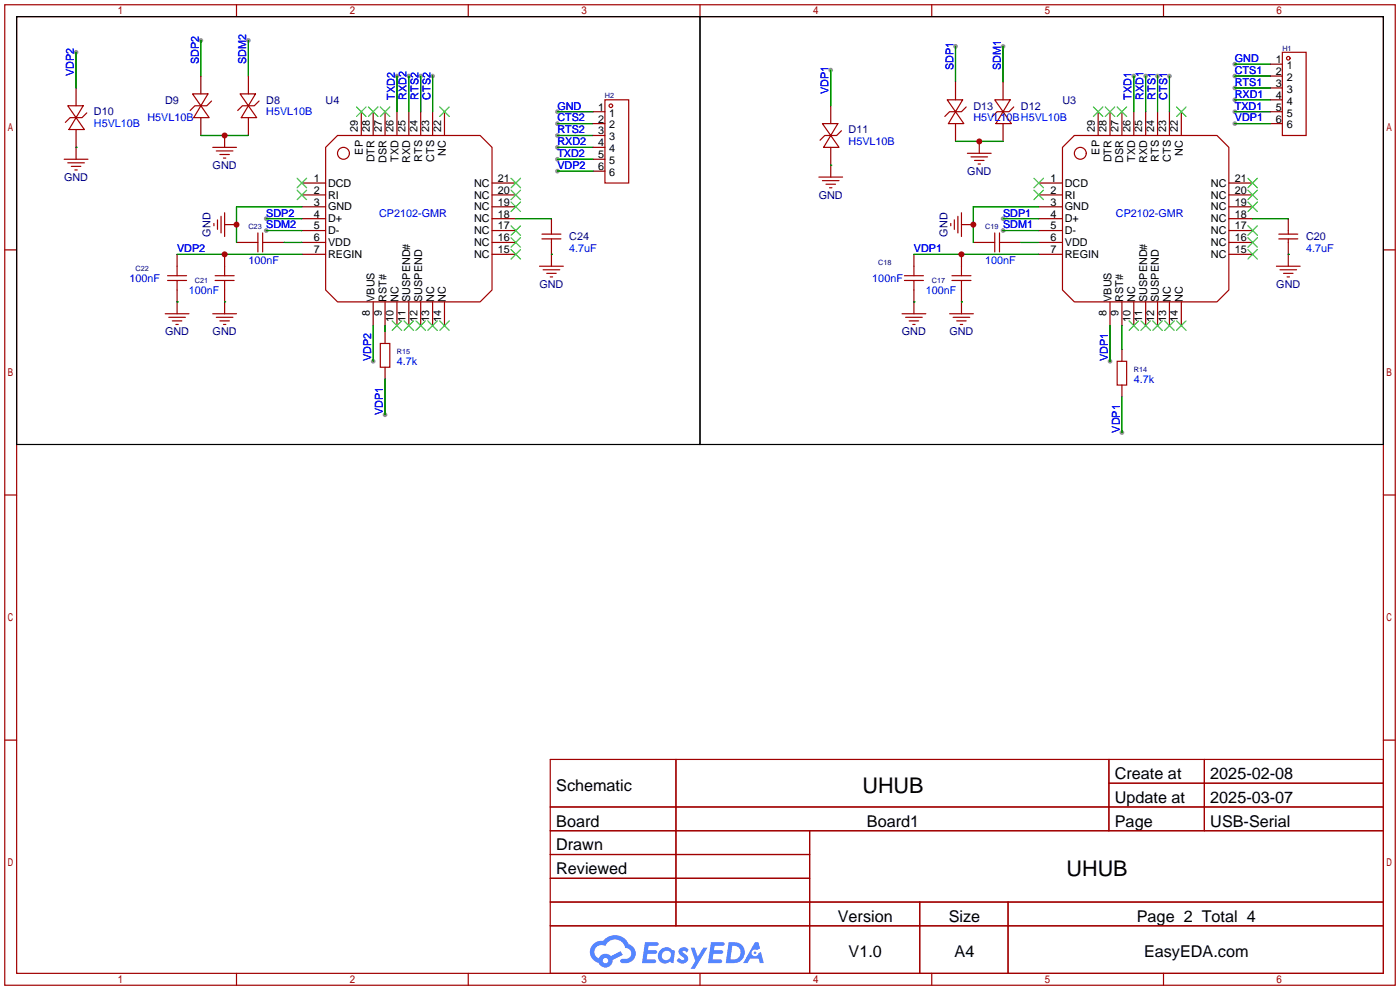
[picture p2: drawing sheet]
<svg xmlns="http://www.w3.org/2000/svg" width="299mm" height="212mm" viewBox="0 0 299 212" stroke-linecap="round" stroke-linejoin="round" font-family="sans-serif">
<g fill="#999">
<circle cx="214.4" cy="46.7" r=".51"/>
<circle cx="214.4" cy="49.3" r=".51"/>
<circle cx="237.2" cy="77.2" r=".51"/>
<circle cx="239.8" cy="92.5" r=".51"/>
<circle cx="204.2" cy="9.9" r=".51"/>
<circle cx="214.4" cy="9.9" r=".51"/>
<circle cx="263.9" cy="13.7" r=".51"/>
<circle cx="263.9" cy="16.3" r=".51"/>
<circle cx="244.9" cy="16.3" r=".51"/>
<circle cx="263.9" cy="18.8" r=".51"/>
<circle cx="242.3" cy="16.3" r=".51"/>
<circle cx="263.9" cy="21.3" r=".51"/>
<circle cx="247.4" cy="16.3" r=".51"/>
<circle cx="263.9" cy="23.9" r=".51"/>
<circle cx="249.9" cy="16.3" r=".51"/>
<circle cx="56.9" cy="46.7" r=".51"/>
<circle cx="56.9" cy="49.3" r=".51"/>
<circle cx="79.8" cy="77.2" r=".51"/>
<circle cx="82.3" cy="88.6" r=".51"/>
<circle cx="42.9" cy="8.6" r=".51"/>
<circle cx="53.1" cy="8.6" r=".51"/>
<circle cx="119.1" cy="23.9" r=".51"/>
<circle cx="119.1" cy="26.4" r=".51"/>
<circle cx="87.4" cy="16.3" r=".51"/>
<circle cx="119.1" cy="29" r=".51"/>
<circle cx="84.8" cy="16.3" r=".51"/>
<circle cx="119.1" cy="31.5" r=".51"/>
<circle cx="89.9" cy="16.3" r=".51"/>
<circle cx="119.1" cy="34" r=".51"/>
<circle cx="92.5" cy="16.3" r=".51"/>
<circle cx="119.1" cy="36.6" r=".51"/>
<circle cx="263.9" cy="26.4" r=".51"/>
<circle cx="16.3" cy="11.2" r=".51"/>
<circle cx="177.5" cy="15" r=".51"/>
</g>
<g fill="none" stroke="#a10000" stroke-width=".25">
<path d="M1 1h297.2v209.6h-297.2zM3.6 3.6h292.1v204.4h-292.1zM50.5 1v2.6M100.1 1v2.6M149.6 1v2.6M199.1 1v2.6M248.7 1v2.6M1 53.4h2.6M295.7 53.4h2.5M1 105.8h2.6M295.7 105.8h2.5M1 158.2h2.6"/>
<path d="M295.7 158.2h2.5M117.6 162.3h178.1v45.7h-178.1zM117.6 172.5h178.1M117.6 177.5h178.1M144.5 162.3v35.6M173 177.5v30.5M237 162.3v15.2M237 167.4h58.7M257.4 162.3v15.2M117.6 182.6h55.4M117.6 192.8h178.1M117.6 187.7h55.4"/>
<path d="M117.6 197.9h178.1M196.6 192.8v15.2M215.4 192.8v15.2M50.5 208v2.6M100.1 208v2.6M149.6 208v2.6M199.1 208v2.6M248.7 208v2.6"/>
</g>
<g fill="#5487ff">
<path d="M145.3 202.7a1.3 1.3 0 0 1 1.9 .3l-.4 .6a.54 .54 0 0 0-.9-.2l.1 .2a1.34 1.34 0 0 1 .9 1.8 1.47 1.47 0 0 1-2.3-.1l.5-.6 .8 .5a.31 .31 0 0 0 .4-.3 .31 .31 0 0 0-.3-.4 1.12 1.12 0 0 1-.7-1.8z"/>
<path d="M147.6 202.5h.9l.6 2 1.2-2h.9l-2.7 4.6h-.9l1-1.7z"/>
<path d="M137.8 201.4h1.7a1.31 1.31 0 0 1 1.2 .2 .4 .4 0 0 1-.3 .5l-1.8 .1-.1 .9h1.6a.4 .4 0 0 1 .4 .4 .4 .4 0 0 1-.5 .4h-1.6l-.2 1.2h1.4a.46 .46 0 0 1 .5 0 .46 .46 0 0 1 .1 .5l-.4 .2h-2.6z"/>
<path d="M151.9 201.4h1.7a1.32 1.32 0 0 1 1.2 .2 .39 .39 0 0 1-.3 .5l-1.8 .1-.1 .9h1.6a.4 .4 0 0 1 .4 .4 .4 .4 0 0 1-.4 .4h-1.7l-.2 1.2h1.4a.46 .46 0 0 1 .5 0 .46 .46 0 0 1 .1 .5l-.4 .2h-2.6z"/>
<path d="M161.3 201.4h.8l.3 1.3-.6 .4a.75 .75 0 0 0-1.1 .3 .75 .75 0 0 0 .5 1 .75 .75 0 0 0 .9-.7l.5-.2 .6 2.3h-.8l-.3-.9h-1.8l-.5 .9h-1z"/>
<path d="M155.7 201.4l-.6 4.4h1.5a2.27 2.27 0 0 0 2.6-2.2 2.27 2.27 0 0 0-2.7-2.2zM156.5 202.1a1.5 1.5 0 0 1 1.8 1.6 1.5 1.5 0 0 1-1.9 1.4h-.3z"/>
<path d="M141.2 203a1.6 1.6 0 0 0-.3 2.3 1.6 1.6 0 0 0 2.3 .2l.7 .3 .3-2.4-.1-.3-.5-.1a1.58 1.58 0 0 0-2.4 0zM141.8 203.5a.98 .98 0 0 1 1.6 .4 .98 .98 0 0 1-1.1 1.3 .94 .94 0 0 1-.9-.7 .94 .94 0 0 1 .4-1z"/>
<path d="M126.8 201.8a2.37 2.37 0 0 0 1.1 4 1.54 1.54 0 0 0 1.8 1 1.54 1.54 0 0 0 1.2-1.6l2.2-1.1-.5-.8-2 1a1.57 1.57 0 0 0-2.7 .5 1.5 1.5 0 0 1-.7-2.1 1.5 1.5 0 0 1 2.2-.5 2.23 2.23 0 0 1 2.3-1.4 2.23 2.23 0 0 1 2 1.8 1.16 1.16 0 0 1 1.2 1.1 1.16 1.16 0 0 1-1.1 1.2h-.7a.47 .47 0 0 0-.5 .4 .47 .47 0 0 0 .4 .5 2.17 2.17 0 0 0 2.5-.9 2.17 2.17 0 0 0-.3-2.7l-.8-.4a3.2 3.2 0 0 0-5.5-.7l-1.1 .1zM128.8 205.3a.6 .6 0 0 1 1.2 0 .6 .6 0 0 1-1.2 0z"/>
<circle cx="161.4" cy="203.6" r=".28"/>
</g>
<g fill="none" stroke="#870000" stroke-width=".25">
<path d="M16.3 18.8v3.8M42.9 16.3v3.8M53.1 16.3v3.8M204.2 17.5v3.8M214.4 17.5v3.8M271.5 13.7h2.6M271.5 16.3h2.6M271.5 18.8h2.6M16.3 27.7v6.3M42.9 25.1v3.9M48 29v2.5M53.1 25.1v3.9"/>
<path d="M64.5 39.1h5.1M77.2 23.9v5.1M79.8 23.9v5.1M82.3 23.9v5.1M84.8 23.9v5.1M87.4 23.9v5.1M89.9 23.9v5.1M92.5 23.9v5.1M95 23.9v5.1M105.2 39.1h5M126.7 23.9h2.6M126.7 26.4h2.6"/>
<path d="M126.7 29h2.6M126.7 31.5h2.6M126.7 34h2.6M126.7 36.6h2.6M177.5 22.6v3.8M177.5 31.5v6.3M204.2 26.4v3.8M209.3 30.2v2.6M214.4 26.4v3.8M222 39.1h5.1M234.7 23.9v5.1M237.2 23.9v5.1"/>
<path d="M239.8 23.9v5.1M242.3 23.9v5.1M244.9 23.9v5.1M247.4 23.9v5.1M249.9 23.9v5.1M252.5 23.9v5.1M262.6 39.1h5.1M271.5 23.9h2.6M271.5 26.4h2.6M271.5 21.3h2.6M37.8 54.4v2.5M48 48h2.5"/>
<path d="M48 54.4v2.5M50.5 51.8h2.6M58.2 51.8h2.5M64.5 41.7h5.1M64.5 44.2h5.1M64.5 46.7h5.1M64.5 49.3h5.1M64.5 51.8h5.1M64.5 54.4h5.1M105.2 41.7h5M105.2 44.2h5M105.2 46.7h5"/>
<path d="M105.2 49.3h5M105.2 51.8h5M105.2 54.4h5M117.9 46.7v2.6M117.9 51.8v5.1M195.3 54.4v2.5M205.5 54.4v2.5M205.5 48h2.5M208 51.8h2.6M215.6 51.8h2.6M222 41.7h5.1M222 44.2h5.1"/>
<path d="M222 46.7h5.1M222 49.3h5.1M222 51.8h5.1M222 54.4h5.1M262.6 41.7h5.1M262.6 44.2h5.1M262.6 46.7h5.1M262.6 49.3h5.1M262.6 51.8h5.1M262.6 54.4h5.1M275.3 46.7v2.6M275.3 51.8v5.1"/>
<path d="M37.8 62v5.1M48 62v5.1M79.8 64.5v5.1M82.3 64.5v5.1M82.3 70.9v2.5M82.3 78.5v2.5M84.8 64.5v5.1M87.4 64.5v5.1M89.9 64.5v5.1M92.5 64.5v5.1M95 64.5v5.1M195.3 62v5.1"/>
<path d="M205.5 62v5.1M237.2 64.5v5.1M239.8 64.5v5.1M239.8 74.7v2.5M242.3 64.5v5.1M244.9 64.5v5.1M247.4 64.5v5.1M249.9 64.5v5.1M252.5 64.5v5.1M239.8 82.3v2.5"/>
</g>
<g fill="none" stroke="#3c3" stroke-width=".25">
<path d="M63.5 38.1l2 2M65.5 38.1l-2 2M76.2 22.9l2 2M78.2 22.9l-2 2M78.7 22.9l2.1 2M80.8 22.9l-2.1 2M81.3 22.9l2 2M83.3 22.9l-2 2M94 22.9l2 2M96 22.9l-2 2M109.2 38.1l2.1 2M111.3 38.1l-2.1 2"/>
<path d="M221 38.1l2 2M223 38.1l-2 2M233.7 22.9l2 2M235.7 22.9l-2 2M236.2 22.9l2.1 2M238.3 22.9l-2.1 2M238.8 22.9l2 2M240.8 22.9l-2 2M251.5 22.9l2 2M253.5 22.9l-2 2M266.7 38.1l2 2M268.7 38.1l-2 2"/>
<path d="M63.5 40.6l2 2.1M65.5 40.6l-2 2.1M109.2 53.3l2.1 2.1M109.2 50.8l2.1 2M109.2 48.3l2.1 2M109.2 43.2l2.1 2M109.2 40.6l2.1 2.1M111.3 43.2l-2.1 2M111.3 48.3l-2.1 2M111.3 50.8l-2.1 2M111.3 53.3l-2.1 2.1M111.3 40.6l-2.1 2.1"/>
<path d="M221 40.6l2 2.1M223 40.6l-2 2.1M266.7 53.3l2 2.1M266.7 50.8l2 2M266.7 48.3l2 2M266.7 43.2l2 2M266.7 40.6l2 2.1M268.7 43.2l-2 2M268.7 48.3l-2 2M268.7 50.8l-2 2M268.7 53.3l-2 2.1M268.7 40.6l-2 2.1"/>
<path d="M83.8 68.6l2.1 2M85.9 68.6l-2.1 2M86.4 68.6l2 2M88.4 68.6l-2 2M88.9 68.6l2 2M90.9 68.6l-2 2M91.4 68.6l2.1 2M93.5 68.6l-2.1 2M94 68.6l2 2M96 68.6l-2 2M241.3 68.6l2 2M243.3 68.6l-2 2"/>
<path d="M243.8 68.6l2.1 2M245.9 68.6l-2.1 2M246.4 68.6l2 2M248.4 68.6l-2 2M248.9 68.6l2.1 2M251 68.6l-2.1 2M251.5 68.6l2 2M253.5 68.6l-2 2"/>
</g>
<g fill="none" stroke="#a10000" stroke-width=".25">
<path d="M274.1 11.2h5v17.8h-5zM13.7 34h5.1M14.5 22.6h3.3l-1.5 2.5zM14.5 34.8h3.5M15.2 35.6h2.1M16 36.3h.5M16.3 25.1l1.7 2.6h-3.3zM18.5 24.1l-1 1h-2.5l-1 1.1M41.1 20.1h3.3l-1.5 2.5zM42.9 22.6l1.8 2.5h-3.3zM45.2 21.6l-1 1h-2.5l-1.1 1M45.5 31.5h5"/>
<path d="M46.2 32.3h3.6M47 33h2M47.8 33.8h.5M51.3 20.1h3.3l-1.5 2.5zM53.1 22.6l1.8 2.5h-3.3zM55.4 21.6l-1 1h-2.6l-1 1M69.6 31.5l2.5-2.5h30.5l2.6 2.5v30.5l-2.6 2.5h-30.5l-2.5-2.5zM129.3 21.3h5.1v17.8h-5.1zM175 37.8h5.1M175.8 26.4h3.3l-1.6 2.6zM175.8 38.6h3.5M176.5 39.4h2.1"/>
<path d="M177.5 29l1.8 2.5h-3.3zM179.8 27.9l-1 1.1h-2.5l-1 1M202.4 21.3h3.3l-1.5 2.6zM204.2 23.9l1.8 2.5h-3.3zM206.5 22.9l-1 1h-2.6l-1 1M206.8 32.8h5M207.5 33.5h3.6M208.3 34.3h2M209 35.1h.5M212.6 21.3h3.3l-1.5 2.6zM214.4 23.9l1.8 2.5h-3.3zM216.7 22.9l-1.1 1h-2.5l-1 1"/>
<path d="M227.1 31.5l2.5-2.5h30.5l2.5 2.5v30.5l-2.5 2.5h-30.5l-2.5-2.5zM35.8 59.9h4.1M35.8 58.9h4.1M37.8 56.9v2M37.8 59.9v2.1M45.7 47.8v.5M46 59.9h4M46 58.9h4M46.5 47v2M47.2 46.2v3.6M48 45.5v5M48 56.9v2"/>
<path d="M48 59.9v2.1M53.1 51.8h2M55.1 49.8v4M56.1 51.8h2.1M56.1 49.8v4M115.3 56.9h5.1M115.8 51.1h4.1M115.8 50h4.1M116.1 57.7h3.5M116.8 58.4h2.1M117.6 59.2h.5M117.9 49.3v.7"/>
<path d="M117.9 51.1v.7M177.3 40.1h.5M193.3 59.9h4.1M193.3 58.9h4.1M195.3 56.9v2M195.3 59.9v2.1M203.2 47.8v.5M203.5 59.9h4M203.5 58.9h4M204 47v2M204.7 46.2v3.6M205.5 45.5v5"/>
<path d="M205.5 56.9v2M205.5 59.9v2.1M210.6 51.8h2M212.6 49.8v4M213.6 49.8v4M213.6 51.8h2M272.8 56.9h5.1M273.3 51.1h4.1M273.3 50h4.1M273.6 57.7h3.5M274.3 58.4h2.1M275.1 59.2h.5"/>
<path d="M275.3 49.3v.7M275.3 51.1v.7M35.3 67.1h5.1M36.1 67.8h3.5M36.8 68.6h2.1M37.6 69.3h.5M45.5 67.1h5M46.2 67.8h3.6M47 68.6h2M47.8 69.3h.5M81.3 73.4h2v5.1h-2zM192.8 67.1h5.1"/>
<path d="M193.5 67.8h3.6M194.3 68.6h2M195.1 69.3h.5M202.9 67.1h5.1M203.7 67.8h3.6M204.5 68.6h2M205.2 69.3h.5M238.8 77.2h2v5.1h-2z"/>
<circle cx="275.3" cy="12.4" r=".38"/>
<circle cx="73.4" cy="32.8" r="1.27"/>
<circle cx="130.6" cy="22.6" r=".38"/>
<circle cx="230.9" cy="32.8" r="1.27"/>
</g>
<g fill="none" stroke="#008700" stroke-width=".25">
<path d="M16.3 11.2v7.6M42.9 8.6v7.7M53.1 8.6v7.7M84.8 16.3v7.6M87.4 16.3v7.6M89.9 16.3v7.6M92.5 16.3v7.6M177.5 15v7.6M204.2 9.9v7.6M214.4 9.9v7.6M242.3 16.3v7.6M244.9 16.3v7.6"/>
<path d="M247.4 16.3v7.6M249.9 16.3v7.6M263.9 13.7h7.6M263.9 16.3h7.6M263.9 18.8h7.6M16.3 31.5h.1M42.9 29h10.2M119.1 23.9h7.6M119.1 26.4h7.6M119.1 29h7.6M119.1 31.5h7.6M119.1 34h7.6"/>
<path d="M119.1 36.6h7.6M177.5 35.3h.1M204.2 30.2h10.2M263.9 21.3h7.6M263.9 23.9h7.6M263.9 26.4h7.6M37.8 54.4h26.7M56.9 46.7h7.6M56.9 49.3h7.6M60.7 51.8h3.8M64.5 44.2h-14v7.6M110.2 46.7h7.7"/>
<path d="M117.9 54.4h.1M195.3 54.4h26.7M214.4 46.7h7.6M214.4 49.3h7.6M218.2 51.8h3.8M222 44.2h-14v7.6M267.7 46.7h7.6M275.3 54.4h.1M37.8 64.5h.1M48 64.5h.1M79.8 69.6v7.6M82.3 69.6v1.3"/>
<path d="M195.3 64.5h.1M205.5 64.5h.1M237.2 69.6v7.6M239.8 69.6v5.1M82.3 81v7.6M239.8 84.8v7.7"/>
</g>
<path d="M3.6 3.6h146v91.4h-146zM149.6 3.6h146.1v91.4h-146.1z" fill="none" stroke="#000" stroke-width=".25"/>
<g fill="#c00">
<circle cx="205.5" cy="54.4" r=".63"/>
<circle cx="208" cy="48" r=".63"/>
<circle cx="48" cy="54.4" r=".63"/>
<circle cx="50.5" cy="48" r=".63"/>
<circle cx="48" cy="29" r=".63"/>
<circle cx="209.3" cy="30.2" r=".63"/>
</g>
<g font-size="4.6">
<text x="184.3" y="169.4">UHUB</text>
<text x="227.9" y="187.2">UHUB</text>
</g>
<g font-size="3.5">
<text x="238.3" y="166.5">Create at</text>
<text x="258.7" y="166.5">2025-02-08</text>
<text x="118.9" y="169.1">Schematic</text>
<text x="238.3" y="171.6">Update at</text>
<text x="258.7" y="171.6">2025-03-07</text>
<text x="118.9" y="176.7">Board</text>
<text x="185.3" y="176.7">Board1</text>
<text x="238.3" y="176.7">Page</text>
<text x="258.7" y="176.7">USB-Serial</text>
<text x="118.9" y="181.8">Drawn</text>
<text x="118.9" y="186.8">Reviewed</text>
<text x="179.1" y="197">Version</text>
<text x="202.8" y="197">Size</text>
<text x="243" y="197">Page 2 Total 4</text>
<text x="181.4" y="204.6">V1.0</text>
<text x="204" y="204.6">A4</text>
<text x="244.5" y="204.6">EasyEDA.com</text>
</g>
<g font-size="2.3" fill="#00f">
<text x="15.8" y="16.3" transform="rotate(-90 15.8 16.3)">VDP2</text>
<text x="42.5" y="13.7" transform="rotate(-90 42.5 13.7)">SDP2</text>
<text x="52.6" y="13.7" transform="rotate(-90 52.6 13.7)">SDM2</text>
<text x="203.8" y="15" transform="rotate(-90 203.8 15)">SDP1</text>
<text x="213.9" y="15" transform="rotate(-90 213.9 15)">SDM1</text>
<text x="263.9" y="13.3">GND</text>
<text x="263.9" y="15.8">CTS1</text>
<text x="84.4" y="21.3" transform="rotate(-90 84.4 21.3)">TXD2</text>
<text x="86.9" y="21.3" transform="rotate(-90 86.9 21.3)">RXD2</text>
<text x="89.5" y="21.3" transform="rotate(-90 89.5 21.3)">RTS2</text>
<text x="92" y="21.3" transform="rotate(-90 92 21.3)">CTS2</text>
<text x="119.1" y="23.4">GND</text>
<text x="177.1" y="20.1" transform="rotate(-90 177.1 20.1)">VDP1</text>
<text x="241.9" y="21.3" transform="rotate(-90 241.9 21.3)">TXD1</text>
<text x="244.4" y="21.3" transform="rotate(-90 244.4 21.3)">RXD1</text>
<text x="246.9" y="21.3" transform="rotate(-90 246.9 21.3)">RTS1</text>
<text x="249.5" y="21.3" transform="rotate(-90 249.5 21.3)">CTS1</text>
<text x="263.9" y="18.3">RTS1</text>
<text x="263.9" y="20.9">RXD1</text>
<text x="263.9" y="23.4">TXD1</text>
<text x="20.1" y="27.2">H5VL10B</text>
<text x="31.5" y="26">H5VL10B</text>
<text x="56.9" y="24.7">H5VL10B</text>
<text x="119.1" y="26">CTS2</text>
<text x="119.1" y="28.5">RTS2</text>
<text x="208" y="26">H5VL10BH5VL10B</text>
<text x="263.9" y="26">VDP1</text>
<text x="119.1" y="31">RXD2</text>
<text x="119.1" y="33.6">TXD2</text>
<text x="181.4" y="31">H5VL10B</text>
<text x="119.1" y="36.1">VDP2</text>
<text x="56.9" y="46.3">SDP2</text>
<text x="81" y="46.3">CP2102-GMR</text>
<text x="214.4" y="46.3">SDP1</text>
<text x="238.5" y="46.3">CP2102-GMR</text>
<text x="37.8" y="53.9">VDP2</text>
<text x="56.9" y="48.8">SDM2</text>
<text x="121.7" y="53.9">4.7uF</text>
<text x="195.3" y="53.9">VDP1</text>
<text x="214.4" y="48.8">SDM1</text>
<text x="279.1" y="53.9">4.7uF</text>
<text x="53.1" y="56.4">100nF</text>
<text x="210.6" y="56.4">100nF</text>
<text x="27.7" y="60.2">100nF</text>
<text x="40.4" y="62.8">100nF</text>
<text x="186.4" y="60.2">100nF</text>
<text x="197.9" y="62.8">100nF</text>
<text x="79.3" y="77.2" transform="rotate(-90 79.3 77.2)">VDP2</text>
<text x="236.8" y="77.2" transform="rotate(-90 236.8 77.2)">VDP1</text>
<text x="84.8" y="78">4.7k</text>
<text x="242.3" y="81.8">4.7k</text>
<text x="81.8" y="88.6" transform="rotate(-90 81.8 88.6)">VDP1</text>
<text x="239.3" y="92.5" transform="rotate(-90 239.3 92.5)">VDP1</text>
</g>
<g font-size="2.3">
<text x="272.7" y="13.5">1</text>
<text x="272.7" y="16">2</text>
<text x="275" y="14.8">1</text>
<text x="275" y="17.3">2</text>
<text x="127.9" y="23.6">1</text>
<text x="272.7" y="18.6">3</text>
<text x="272.7" y="21.1">4</text>
<text x="272.7" y="23.6">5</text>
<text x="275" y="19.8">3</text>
<text x="275" y="22.4">4</text>
<text x="76.5" y="28.2" transform="rotate(-90 76.5 28.2)">29</text>
<text x="79" y="28.2" transform="rotate(-90 79 28.2)">28</text>
<text x="81.6" y="28.2" transform="rotate(-90 81.6 28.2)">27</text>
<text x="84.1" y="28.2" transform="rotate(-90 84.1 28.2)">26</text>
<text x="86.7" y="28.2" transform="rotate(-90 86.7 28.2)">25</text>
<text x="89.2" y="28.2" transform="rotate(-90 89.2 28.2)">24</text>
<text x="91.7" y="28.2" transform="rotate(-90 91.7 28.2)">23</text>
<text x="94.3" y="28.2" transform="rotate(-90 94.3 28.2)">22</text>
<text x="127.9" y="26.2">2</text>
<text x="127.9" y="28.7">3</text>
<text x="130.2" y="24.9">1</text>
<text x="130.2" y="27.5">2</text>
<text x="130.2" y="30">3</text>
<text x="234" y="28.2" transform="rotate(-90 234 28.2)">29</text>
<text x="236.5" y="28.2" transform="rotate(-90 236.5 28.2)">28</text>
<text x="239.1" y="28.2" transform="rotate(-90 239.1 28.2)">27</text>
<text x="241.6" y="28.2" transform="rotate(-90 241.6 28.2)">26</text>
<text x="244.1" y="28.2" transform="rotate(-90 244.1 28.2)">25</text>
<text x="246.7" y="28.2" transform="rotate(-90 246.7 28.2)">24</text>
<text x="249.2" y="28.2" transform="rotate(-90 249.2 28.2)">23</text>
<text x="251.8" y="28.2" transform="rotate(-90 251.8 28.2)">22</text>
<text x="272.7" y="26.2">6</text>
<text x="275" y="24.9">5</text>
<text x="275" y="27.5">6</text>
<text x="77.5" y="33" transform="rotate(-90 77.5 33)">EP</text>
<text x="80.1" y="34.7" transform="rotate(-90 80.1 34.7)">DTR</text>
<text x="82.6" y="34.8" transform="rotate(-90 82.6 34.8)">DSR</text>
<text x="85.1" y="34.6" transform="rotate(-90 85.1 34.6)">TXD</text>
<text x="87.7" y="34.8" transform="rotate(-90 87.7 34.8)">RXD</text>
<text x="90.2" y="34.6" transform="rotate(-90 90.2 34.6)">RTS</text>
<text x="92.8" y="34.6" transform="rotate(-90 92.8 34.6)">CTS</text>
<text x="95.3" y="33.3" transform="rotate(-90 95.3 33.3)">NC</text>
<text x="127.9" y="31.3">4</text>
<text x="127.9" y="33.8">5</text>
<text x="130.2" y="32.5">4</text>
<text x="130.2" y="35.1">5</text>
<text x="235" y="33" transform="rotate(-90 235 33)">EP</text>
<text x="237.5" y="34.7" transform="rotate(-90 237.5 34.7)">DTR</text>
<text x="240.1" y="34.8" transform="rotate(-90 240.1 34.8)">DSR</text>
<text x="242.6" y="34.6" transform="rotate(-90 242.6 34.6)">TXD</text>
<text x="245.2" y="34.8" transform="rotate(-90 245.2 34.8)">RXD</text>
<text x="247.7" y="34.6" transform="rotate(-90 247.7 34.6)">RTS</text>
<text x="250.2" y="34.6" transform="rotate(-90 250.2 34.6)">CTS</text>
<text x="252.8" y="33.3" transform="rotate(-90 252.8 33.3)">NC</text>
<text x="67" y="38.9">1</text>
<text x="67" y="41.4">2</text>
<text x="70.1" y="39.9">DCD</text>
<text x="101.3" y="39.9">NC</text>
<text x="106.4" y="41.4">20</text>
<text x="106.4" y="38.9">21</text>
<text x="127.9" y="36.3">6</text>
<text x="130.2" y="37.6">6</text>
<text x="224.5" y="38.9">1</text>
<text x="224.5" y="41.4">2</text>
<text x="227.6" y="39.9">DCD</text>
<text x="258.8" y="39.9">NC</text>
<text x="263.9" y="41.4">20</text>
<text x="263.9" y="38.9">21</text>
<text x="67" y="44">3</text>
<text x="67" y="46.5">4</text>
<text x="70.1" y="42.4">RI</text>
<text x="70.1" y="45">GND</text>
<text x="70.1" y="47.5">D+</text>
<text x="101.3" y="47.5">NC</text>
<text x="101.3" y="45">NC</text>
<text x="101.3" y="42.4">NC</text>
<text x="106.4" y="46.5">18</text>
<text x="106.4" y="44">19</text>
<text x="224.5" y="44">3</text>
<text x="224.5" y="46.5">4</text>
<text x="227.6" y="42.4">RI</text>
<text x="227.6" y="45">GND</text>
<text x="227.6" y="47.5">D+</text>
<text x="258.8" y="47.5">NC</text>
<text x="258.8" y="45">NC</text>
<text x="258.8" y="42.4">NC</text>
<text x="263.9" y="46.5">18</text>
<text x="263.9" y="44">19</text>
<text x="67" y="49">5</text>
<text x="67" y="51.6">6</text>
<text x="70.1" y="50.1">D-</text>
<text x="70.1" y="52.6">VDD</text>
<text x="101.3" y="52.6">NC</text>
<text x="101.3" y="50.1">NC</text>
<text x="106.4" y="51.6">16</text>
<text x="106.4" y="49">17</text>
<text x="224.5" y="49">5</text>
<text x="224.5" y="51.6">6</text>
<text x="227.6" y="50.1">D-</text>
<text x="227.6" y="52.6">VDD</text>
<text x="258.8" y="52.6">NC</text>
<text x="258.8" y="50.1">NC</text>
<text x="263.9" y="51.6">16</text>
<text x="263.9" y="49">17</text>
<text x="67" y="54.1">7</text>
<text x="70.1" y="55.1">REGIN</text>
<text x="101.3" y="55.1">NC</text>
<text x="106.4" y="54.1">15</text>
<text x="224.5" y="54.1">7</text>
<text x="227.6" y="55.1">REGIN</text>
<text x="258.8" y="55.1">NC</text>
<text x="263.9" y="54.1">15</text>
<text x="80.1" y="64.5" transform="rotate(-90 80.1 64.5)">VBUS</text>
<text x="82.6" y="64.5" transform="rotate(-90 82.6 64.5)">RST#</text>
<text x="85.1" y="64.5" transform="rotate(-90 85.1 64.5)">NC</text>
<text x="87.7" y="64.5" transform="rotate(-90 87.7 64.5)">SUSPEND#</text>
<text x="90.2" y="64.5" transform="rotate(-90 90.2 64.5)">SUSPEND</text>
<text x="92.8" y="64.5" transform="rotate(-90 92.8 64.5)">NC</text>
<text x="95.3" y="64.5" transform="rotate(-90 95.3 64.5)">NC</text>
<text x="237.5" y="64.5" transform="rotate(-90 237.5 64.5)">VBUS</text>
<text x="240.1" y="64.5" transform="rotate(-90 240.1 64.5)">RST#</text>
<text x="242.6" y="64.5" transform="rotate(-90 242.6 64.5)">NC</text>
<text x="245.2" y="64.5" transform="rotate(-90 245.2 64.5)">SUSPEND#</text>
<text x="247.7" y="64.5" transform="rotate(-90 247.7 64.5)">SUSPEND</text>
<text x="250.2" y="64.5" transform="rotate(-90 250.2 64.5)">NC</text>
<text x="252.8" y="64.5" transform="rotate(-90 252.8 64.5)">NC</text>
<text x="79" y="67.6" transform="rotate(-90 79 67.6)">8</text>
<text x="81.6" y="67.6" transform="rotate(-90 81.6 67.6)">9</text>
<text x="84.1" y="68.8" transform="rotate(-90 84.1 68.8)">10</text>
<text x="86.7" y="68.8" transform="rotate(-90 86.7 68.8)">11</text>
<text x="89.2" y="68.8" transform="rotate(-90 89.2 68.8)">12</text>
<text x="91.7" y="68.8" transform="rotate(-90 91.7 68.8)">13</text>
<text x="94.3" y="68.8" transform="rotate(-90 94.3 68.8)">14</text>
<text x="236.5" y="67.6" transform="rotate(-90 236.5 67.6)">8</text>
<text x="239.1" y="67.6" transform="rotate(-90 239.1 67.6)">9</text>
<text x="241.6" y="68.8" transform="rotate(-90 241.6 68.8)">10</text>
<text x="244.1" y="68.8" transform="rotate(-90 244.1 68.8)">11</text>
<text x="246.7" y="68.8" transform="rotate(-90 246.7 68.8)">12</text>
<text x="249.2" y="68.8" transform="rotate(-90 249.2 68.8)">13</text>
<text x="251.8" y="68.8" transform="rotate(-90 251.8 68.8)">14</text>
</g>
<g font-size="2.3" fill="#000080">
<text x="35.3" y="22.1">D9</text>
<text x="56.9" y="22.1">D8</text>
<text x="69.6" y="22.1">U4</text>
<text x="208" y="23.4">D13</text>
<text x="218.2" y="23.4">D12</text>
<text x="227.1" y="22.1">U3</text>
<text x="20.1" y="24.7">D10</text>
<text x="181.4" y="28.5">D11</text>
<text x="13.7" y="38.7">GND</text>
<text x="45.4" y="36.1">GND</text>
<text x="206.7" y="37.4">GND</text>
<text x="175" y="42.5">GND</text>
<text x="45" y="50.6" transform="rotate(-90 45 50.6)">GND</text>
<text x="121.7" y="51.4">C24</text>
<text x="202.5" y="50.6" transform="rotate(-90 202.5 50.6)">GND</text>
<text x="279.1" y="51.4">C20</text>
<text x="115.3" y="61.5">GND</text>
<text x="272.8" y="61.5">GND</text>
<text x="35.3" y="71.7">GND</text>
<text x="45.4" y="71.7">GND</text>
<text x="192.8" y="71.7">GND</text>
<text x="202.9" y="71.7">GND</text>
</g>
<g font-size="1.6" fill="#000080">
<text x="274.1" y="10.9">H1</text>
<text x="129.3" y="21">H2</text>
<text x="53.1" y="49">C23</text>
<text x="210.6" y="49">C19</text>
<text x="29" y="57.9">C22</text>
<text x="187.7" y="56.6">C18</text>
<text x="41.7" y="60.4">C21</text>
<text x="199.1" y="60.4">C17</text>
<text x="84.8" y="75.6">R15</text>
<text x="242.3" y="79.4">R14</text>
</g>
</svg>
